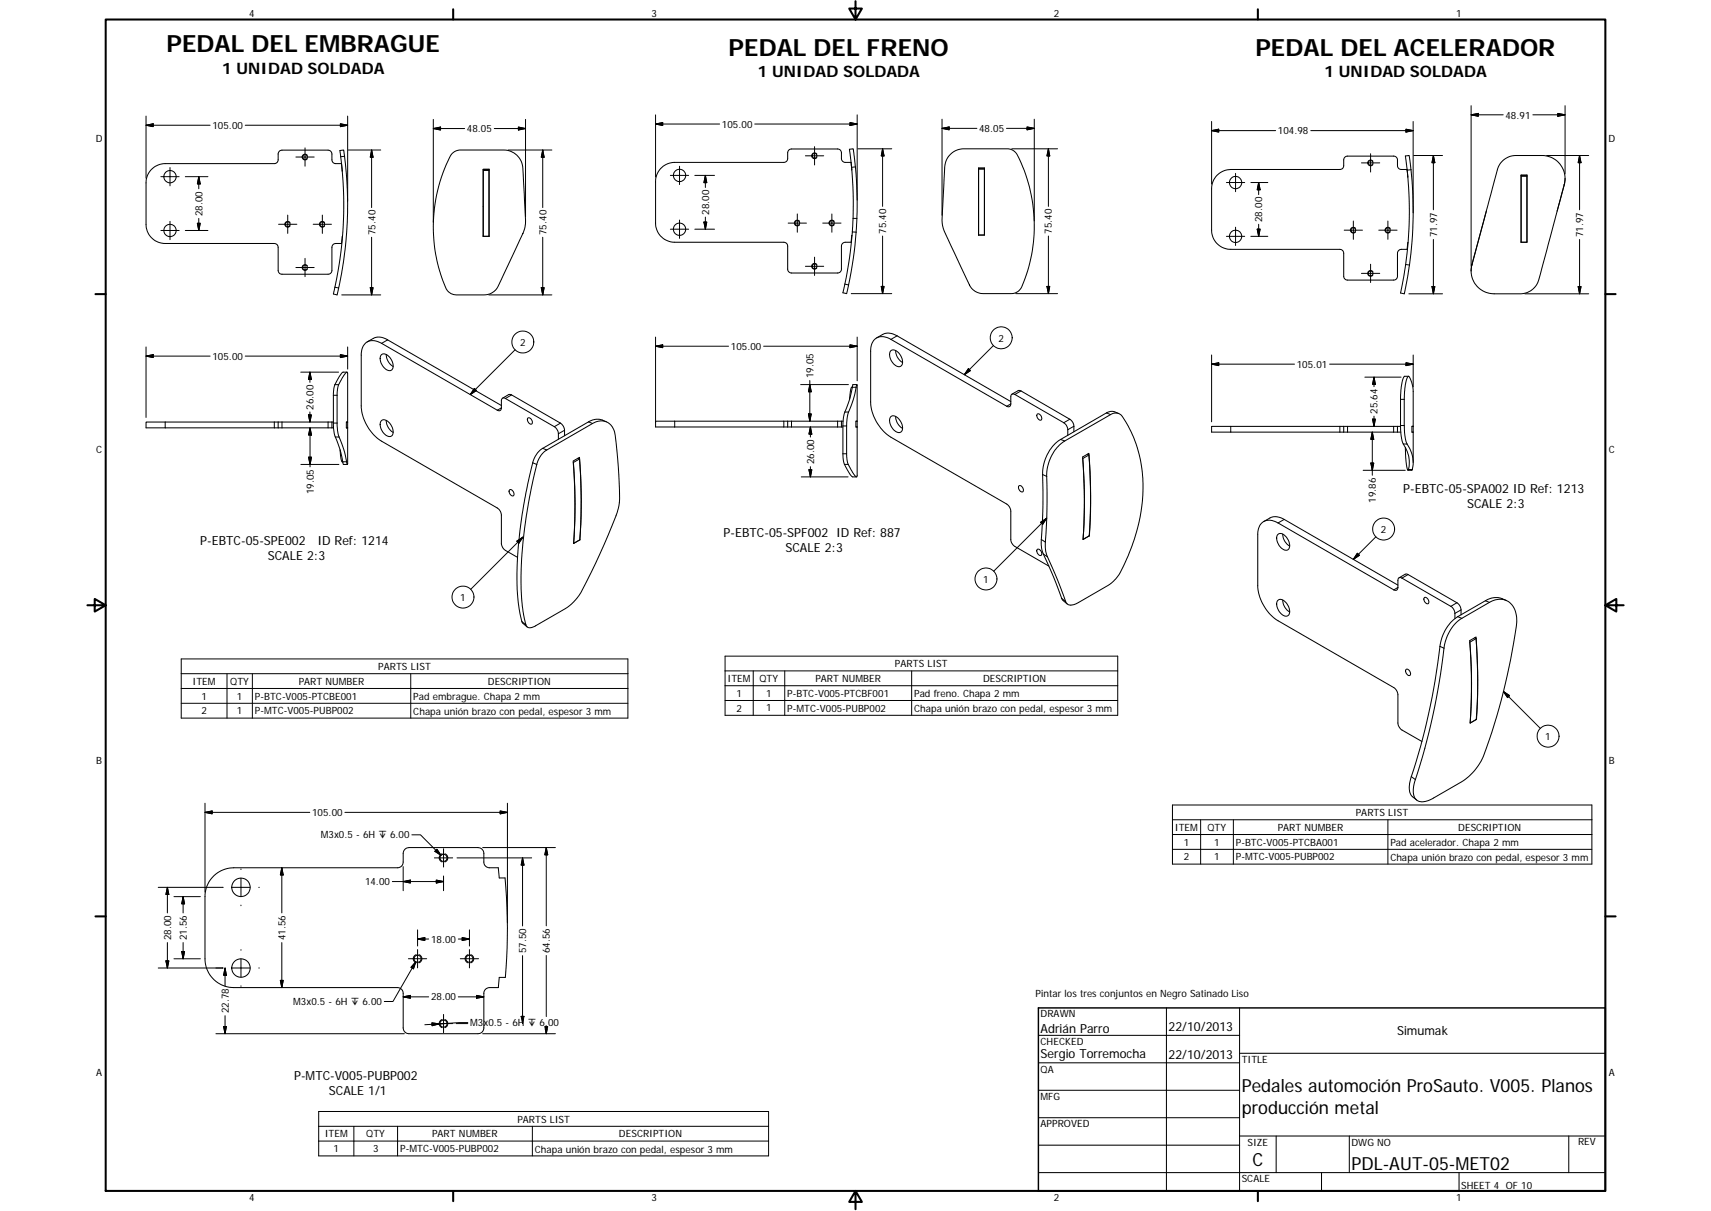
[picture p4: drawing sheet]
<svg xmlns="http://www.w3.org/2000/svg" width="594mm" height="420mm" viewBox="0 0 594 420" stroke-linecap="round" stroke-linejoin="round" font-family="sans-serif">
<g fill="none" stroke="#000" stroke-width=".36">
<path d="M118 52.2l1.3-.2 .2 1.2a134.7 134.7 0 0 1-2.5 49.1l-1.2-.3 .3-1.5a134 134 0 0 0 1.9-48.3zM118.8 59.1l-.2-2.3h-2a1.3 1.3 0 0 1-1.4-1.3v-2.1a1.37 1.37 0 0 0-1.3-1.3h-16a1.37 1.37 0 0 0-1.3 1.3v2.1a1.3 1.3 0 0 1-1.4 1.3h-37.8a6.7 6.7 0 0 0-6.7 6.7v14.3a6.6 6.6 0 0 0 6.7 6.7h37.8a1.3 1.3 0 0 1 1.4 1.3v8a1.34 1.34 0 0 0 1.3 1.3h16a1.34 1.34 0 0 0 1.3-1.3v-8a1.3 1.3 0 0 1 1.4-1.3h2l.3-2.4M156.9 53.4l1.3-1 1.4-.4h15.3a6.6 6.6 0 0 1 6.6 6.4l1 17.8-.2 2.5-.7 2.3-8.6 18.3a5.4 5.4 0 0 1-4.9 3h-9.6a4.6 4.6 0 0 1-4.3-3.9 53.4 53.4 0 0 1 2.7-45zM167.7 58.7h2.1v23.3h-2.1zM167.7 58.8h2.1M167.8 59.1v22.9M167.8 58.8v.3h2M169.8 59.1v22.9M169.8 58.8v.3M294.9 51.8l1.3-.2 .2 1.1a133.6 133.6 0 0 1-2.3 48.7l-.1 .5-1.3-.3 .3-1.3a136.8 136.8 0 0 0 3-21.2 128.3 128.3 0 0 0-1.1-27.3zM295.7 58.7l-.2-2.4h-2a1.34 1.34 0 0 1-1.3-1.3v-2a1.3 1.3 0 0 0-1.4-1.3h-16a1.34 1.34 0 0 0-1.3 1.3v2a1.3 1.3 0 0 1-1.3 1.3h-37.9a6.7 6.7 0 0 0-6.7 6.7v14.4a6.6 6.6 0 0 0 6.7 6.7h37.9a1.3 1.3 0 0 1 1.3 1.3v8a1.34 1.34 0 0 0 1.3 1.3h16a1.3 1.3 0 0 0 1.4-1.3v-8a1.34 1.34 0 0 1 1.3-1.3h2l.3-2.4M329.6 53.9a6.6 6.6 0 0 1 5.1-2.3h15a3.9 3.9 0 0 1 3.5 2.2 53.1 53.1 0 0 1 1.1 46.5l-.9 .9-1.7 .6-10.3 .1a5.4 5.4 0 0 1-4.8-3l-8.7-18.7-.7-2.3-.1-2.1 .9-17.9 .6-2.4z"/>
<path d="M339.8 58.3h2v23.3h-2zM339.8 58.7v22.9M339.8 58.4h2v.3h-2zM341.8 58.7v22.9M487.9 54.1l1.4-.1 .3 2.2a135.6 135.6 0 0 1-2 45.7l-1.3-.2 1.1-5.5a133 133 0 0 0 .5-42.1zM521.7 55.9a6.6 6.6 0 0 1 4.6-1.9h9.1a8 8 0 0 1 7.7 10l-7.2 26.9a27.5 27.5 0 0 1-2.3 7.7 6.7 6.7 0 0 1-5.8 3.3h-9a8 8 0 0 1-7.7-10l8.9-33.4 .7-1.5zM488.8 61.2l-.2-2.4h-2a1.34 1.34 0 0 1-1.4-1.3v-2a1.3 1.3 0 0 0-1.3-1.3h-16a1.34 1.34 0 0 0-1.4 1.3v2a1.3 1.3 0 0 1-1.3 1.3h-37.9a6.7 6.7 0 0 0-6.6 6.7v14.4a6.6 6.6 0 0 0 6.6 6.6h37.9a1.37 1.37 0 0 1 1.3 1.4v8a1.34 1.34 0 0 0 1.4 1.3h16a1.3 1.3 0 0 0 1.3-1.3v-8a1.41 1.41 0 0 1 1.4-1.4h2l.3-2.3M516.1 73.3l-5 18.5-.3 2.2M528.1 60.7h2.1v23.4h-2.1zM528.1 60.9h2.1v.3M528.2 61.2v22.8M528.2 60.9v.3h2"/>
<path d="M530.2 61.2v22.8M543.4 62l-.1 1.6-2.6 9.7M167.7 81.9h.1M169.8 81.9h.1M339.8 81.5h.1M341.8 81.5h.1M528.1 83.9h.1M530.2 83.9h.1M127.5 118.6l2.1-1.2a4.8 4.8 0 0 1 5 .5l39.5 22.8M304.3 117.2l2.2-1.2a4.9 4.9 0 0 1 5 .5l39.5 22.8M119.9 129.5l.7-.4 .1 .5-.1 31.5-.1-.3a40.9 40.9 0 0 0-3.1-10.1l-.4-3.2 .2-12.6 .4-1.4zM120.5 129.1h-1.3a10.2 10.2 0 0 0-3.4 8v10.4l.4 3.3a37.9 37.9 0 0 1 2.9 10l.1 .3h1.4"/>
<path d="M132.5 123a3 3 0 0 1 3.7 2.5 2 2 0 0 1-.9 3.1 4.2 4.2 0 0 1-3-5.4zM134.1 123l.2 1.4 .6 1.2 1.6 1.6M174.5 138.2l2.1-1.3h.8l17.5 10.1a3.2 3.2 0 0 1 1.1 2.3v1.9M296 134.2l-.2 .1a6.7 6.7 0 0 0-.8 4.2M297.5 133.5v31.9a2.01 2.01 0 0 1-1.5-1.6l-.3-.5a8.7 8.7 0 0 1-1.7-5.9v-10l.4-3.6a38 38 0 0 0 3-10.1zM297.5 133.4h-1.3l-.2 .4a39 39 0 0 1-2.9 9.8l-.4 3.8 .1 12.3 .4 1.4 2.2 3.8 .6 .5 1.4 .1M309.2 121.8a2.18 2.18 0 0 1 3.2 1.1 3.1 3.1 0 0 1 .3 4.2 3.6 3.6 0 0 1-3.8-3.3v-1.1zM311 121.6v.3a5 5 0 0 0 2.4 3.9M351.4 136.8l2.2-1.3 .9 .1 16.9 9.9a3.1 3.1 0 0 1 1.5 2.4v1.9M489.1 130.6h-1.3a7.5 7.5 0 0 0-1.4 4.9v14.5a11.1 11.1 0 0 0 2 6.3 9 9 0 0 1 .4 6.9l-.6-2.9-.3-5M96.6 146.4h18.6M96.6 146.4h-45.9v2h45.9"/>
<path d="M96.6 148.4h18.6M96.6 146.4v2M115.2 148.4h.6M115.2 146.4v2M115.2 146.4h.6M118.1 156.1v.4a5.4 5.4 0 0 0 .9 3.9M120.3 146.4h.4h-.4v2h.4M132.5 145.9a3 3 0 0 1 3.7 2.4 2 2 0 0 1-.9 3.2 4.2 4.2 0 0 1-3-5.4zM134.1 145.9a5.1 5.1 0 0 0 2.4 4.1M183.3 145a1.33 1.33 0 0 1 1.3 .7 1.33 1.33 0 0 1-.1 1.5 1.54 1.54 0 0 1-1.2-2.2zM188.5 157.2l1.3-1.1 15.9-9.2a5 5 0 0 1 5.2-.3 5 5 0 0 1 2.7 4.4 142.1 142.1 0 0 1 1.4 23.9l-.4 1.7a196 196 0 0 1-13.9 30.5l-1.6 1.8-2.2 1.9-11 6.3a2.2 2.2 0 0 1-3.1 .2l-1-4-.6-4.4-.3-4.7 .1-7.1 1-12.8 2.1-12.9a56.7 56.7 0 0 1 3.1-12.4zM193.9 152.4v-2.2a3.2 3.2 0 0 0-1.4-2.2l-17-9.7a.85 .85 0 0 0-1-.1 .85 .85 0 0 0-.4 .9v2.4a.86 .86 0 0 1-.4 .9 .86 .86 0 0 1-1-.1l-40.2-23.2a4.3 4.3 0 0 0-6.4 1l-.7 2.5v18.2a15.7 15.7 0 0 0 7.1 12.3l40.2 23.2a3.1 3.1 0 0 1 1.4 2.4v10.1a3.2 3.2 0 0 0 1.4 2.2l4.2 2.4"/>
<path d="M200.7 159l.5 .2M201.2 159.2a190.3 190.3 0 0 1 .1 28.1M201.2 159.2l-2.1 1.2M210.6 146.4l-1.4-.6a5.5 5.5 0 0 0-4.9 .6l-15.9 9.2a8.4 8.4 0 0 0-3.4 5l-2.4 10.4-1.4 8.1-1.2 10.6-.5 8.7a52 52 0 0 0 2 17.8l1.5 1.3M273.5 148.1h18.7M273.5 146.1h18.7M273.5 146.1h-45.9v2h45.9M273.5 146.1v2M292.2 146.1h.5M292.2 148.1h.5M292.2 146.1v2M297.2 146.1h.4"/>
<path d="M297.6 146.1h-.4v2.1l.4-.1h-.4M309.4 144.5a2.59 2.59 0 0 1 3.3 1.7 2.8 2.8 0 0 1 0 3.8 3.6 3.6 0 0 1-3.8-3.4v-1.4zM311 144.5l.2 1.4a4.7 4.7 0 0 0 2.2 2.7M360.1 143.7a1.29 1.29 0 0 1 1.4 .6 1.29 1.29 0 0 1-.1 1.5 1.53 1.53 0 0 1-1.3-2.1zM367.7 154.5l2-1.5 15.9-9.2a2.84 2.84 0 0 1 4.1 .7 46.9 46.9 0 0 1 5.1 39.2 55.8 55.8 0 0 1-7.2 16.9l-2.6 2.3-10.6 6.2a3.1 3.1 0 0 1-4.1 .2l-3.1-8.1-3.5-8a9.7 9.7 0 0 1-.7-5.1 265.3 265.3 0 0 0 .5-24.5 15.5 15.5 0 0 1 4.2-9.1zM370.7 151v-1.9a3.3 3.3 0 0 0-1.3-2.4l-17-9.8a.87 .87 0 0 0-1-.1 .87 .87 0 0 0-.4 .9v2.4a.86 .86 0 0 1-.5 1 .86 .86 0 0 1-1-.2l-40.2-23.1a4.2 4.2 0 0 0-6.5 1.3l-.5 2.7v17.6a15.5 15.5 0 0 0 7 12.3l40.5 23.3 .6 .8 .5 1.2 .1 10.1a3 3 0 0 0 1.4 2.5l11.8 6.8M377.6 157.6l.5 .3M378.1 157.9a190.5 190.5 0 0 1 .1 28 183.3 183.3 0 0 0-.1-28.6l-2.2 1.3a190.4 190.4 0 0 1 .1 28.6l2.2-1.3M378.1 157.9l-2.1 1.2a186.6 186.6 0 0 1 0 28.1M388.5 143.5l-1.4-.6a3.2 3.2 0 0 0-2.9 .4l-15.9 9.2a14.4 14.4 0 0 0-6.3 12.1 258.6 258.6 0 0 1-.5 24.2l.5 2.9 3.8 8.5 2.9 7.7 1.8 1.6M466.5 149.9h18.7M466.5 147.9v2"/>
<path d="M466.5 147.9h18.7M466.5 147.9h-45.8v2h45.8M485.2 147.9h1.1M485.2 149.9h1.2M485.2 147.9v2M490.2 149.9h.5M490.2 147.9h.5h-.5v2.1h.5M176.9 170a1.28 1.28 0 0 1 1.4 .6 1.28 1.28 0 0 1-.2 1.5 1.51 1.51 0 0 1-1.2-2.1zM199.1 160.5a183 183 0 0 1 .1 28M353.8 168.6a1.29 1.29 0 0 1 1.3 .6 1.29 1.29 0 0 1-.1 1.5 1.54 1.54 0 0 1-1.2-2.1zM490.7 160.4v-24.6a8.2 8.2 0 0 0-1.7-5.2 11.4 11.4 0 0 0-1.4 6.6v11.5a12 12 0 0 0 2.2 7.6 8.9 8.9 0 0 1 .4 6.9h-1.3M201.3 187.3h.1"/>
<path d="M201.4 187.3l-2.2 1.3M201.4 187.3a183.2 183.2 0 0 0-.2-28.6l-2.2 1.3a194 194 0 0 1 .2 28.6M360.1 190.6a1.32 1.32 0 0 1 1.4 .7 1.32 1.32 0 0 1-.1 1.4 1.57 1.57 0 0 1-1.3-2.1zM438.8 181l2.1-1.3a4.8 4.8 0 0 1 5 .5l39.5 22.8M443.6 185.5a1.93 1.93 0 0 1 3 .8 3.2 3.2 0 0 1 .5 4.5 3.8 3.8 0 0 1-3.8-4.1zM445.4 185.3l.1 1.1a5.1 5.1 0 0 0 2.3 3.1M443.6 208.4a2.16 2.16 0 0 1 3.2 1.1 3.1 3.1 0 0 1 .3 4.2 3.6 3.6 0 0 1-3.7-3.4l-.1-1.1zM445.4 208.2l.1 1.1a4.9 4.9 0 0 0 2.3 3M485.8 200.5l2.1-1.3h.8l17.2 9.9a3.1 3.1 0 0 1 1.4 2.5v1.7M494.6 207.3a1.33 1.33 0 0 1 1.3 .7 1.33 1.33 0 0 1-.1 1.5 1.54 1.54 0 0 1-1.2-2.2zM505.2 214.6v-1.8a3.1 3.1 0 0 0-1.5-2.4l-16.9-9.8a.84 .84 0 0 0-1-.1 .84 .84 0 0 0-.4 .9v2.4a.88 .88 0 0 1-.4 .9 .88 .88 0 0 1-1.1 0l-40.1-23.3a4.3 4.3 0 0 0-6.4 1l-.7 2.5v18.2a15.6 15.6 0 0 0 7.1 12.3l40.1 23.2a3.1 3.1 0 0 1 1.5 2.4v10.1a3.3 3.3 0 0 0 1.4 2.2l6.9 4M505.4 216.2l1.6-1.3 10.1-5.9a5.9 5.9 0 0 1 9.4 4.6l.1 1.2a195.1 195.1 0 0 1-8.6 39.3 47.3 47.3 0 0 1-3.8 10.1l-2.5 3.4-2.7 2.6-11.3 6.7a5 5 0 0 1-6 .5 7 7 0 0 1-.3-6.9 251.9 251.9 0 0 0 10.4-47.7l.2-.7a14.9 14.9 0 0 1 3.4-5.9z"/>
<path d="M523 208.3l-1.4-.6a6.4 6.4 0 0 0-5.9 .7l-9.5 5.6a14.6 14.6 0 0 0-6.2 10.3 242.5 242.5 0 0 1-10.6 47.5l-.1 1a4.1 4.1 0 0 0 1.2 3.6l1.4 1.2M488.2 232.3a1.31 1.31 0 0 1 1.3 .6 1.31 1.31 0 0 1-.1 1.5 1.51 1.51 0 0 1-1.2-2.1zM510.4 222.8a190.2 190.2 0 0 1 .1 28M512 221.3l.5 .3M512.5 221.6a190.3 190.3 0 0 1 .1 28M512.5 221.6l-2.2 1.2M512.6 249.6l-2.2 1.3a190.4 190.4 0 0 0-.1-28.6l2.2-1.3a198.2 198.2 0 0 1 .1 28.6M74.4 303.7a10.1 10.1 0 0 1 6.7-2.6h56.9a1.96 1.96 0 0 0 2-2v-3a2.04 2.04 0 0 1 2-2h24a2.01 2.01 0 0 1 2 2v3a1.97 1.97 0 0 0 2 2h3l.3 3.5h2.1a193 193 0 0 1 .1 34.5h-2.2l-.3 3.5h-3a2 2 0 0 0-2 2v12a2.04 2.04 0 0 1-2 2h-24a2 2 0 0 1-2-2v-12a1.97 1.97 0 0 0-2-2h-56.9a10 10 0 0 1-9.9-9.9v-21.6a9.9 9.9 0 0 1 3.2-7.4zM360.5 359.2h69.9M405 349.7v63.5M430.4 349.7v63.5M360.5 368.7h69.9"/>
<path d="M360.5 378.3h69.9M430.4 365.4h127M360.5 387.8h69.9M360.5 397.3h69.9M430.4 394.1h127M443.1 394.1v12.7M468.5 394.1v12.7M544.7 394.1v12.7M360.5 406.8h196.9M458.8 406.8v6.4M506.6 406.8v6.4"/>
<circle cx="105.9" cy="54.5" r=".83"/>
<circle cx="282.8" cy="54" r=".82"/>
<circle cx="475.9" cy="56.5" r=".82"/>
<circle cx="59" cy="80" r="2.14"/>
<circle cx="59" cy="61.3" r="2.14"/>
<circle cx="99.9" cy="77.8" r=".81"/>
<circle cx="111.9" cy="77.8" r=".81"/>
<circle cx="235.9" cy="60.9" r="2.13"/>
<circle cx="235.9" cy="79.5" r="2.13"/>
<circle cx="276.8" cy="77.4" r=".81"/>
<circle cx="288.8" cy="77.4" r=".81"/>
<circle cx="429" cy="63.3" r="2.14"/>
<circle cx="469.9" cy="79.9" r=".82"/>
<circle cx="481.9" cy="79.9" r=".82"/>
<circle cx="105.9" cy="92.8" r=".83"/>
<circle cx="282.8" cy="92.4" r=".82"/>
<circle cx="429" cy="82" r="2.14"/>
<circle cx="475.9" cy="94.8" r=".82"/>
<circle cx="154" cy="297.6" r="1.23"/>
<circle cx="83.7" cy="307.9" r="3.2"/>
<circle cx="83.7" cy="335.9" r="3.2"/>
<circle cx="145" cy="332.6" r="1.23"/>
<circle cx="163" cy="332.7" r="1.23"/>
<circle cx="154" cy="355.1" r="1.23"/>
</g>
<g fill="none" stroke="#000" stroke-width=".35">
<path d="M227.6 39.9v21.5M297.6 39.9v29.5M510.8 39.8l2.5-.5v1zM510.8 39.8h11.1M510.8 36.7v55.7M532.2 39.8h11.2M540.9 39.3l2.5 .5-2.5 .5zM543.4 36.7v23.6M50.7 43.5l2.5-.6v1zM50.7 43.5h22.3M50.7 40.3v21.5M59 58.1v6.4"/>
<path d="M85.1 43.5h35.6M102.7 54.5h6.4M105.9 51.3v6.4M106.7 53.9a1 1 0 0 0-1.5-.2 1 1 0 0 0 0 1.5 1 1 0 0 0 1.5-.1M118.2 42.9l2.5 .6-2.5 .4zM119.6 54.2l-1.3 .2M120.7 40.3v29.5M120.9 52h11.3M129 52v20M129 52l.5 2.5h-.9zM150.4 44.6l2.6-.5v1zM150.4 44.6h10.9"/>
<path d="M150.4 41.4v35.7M176.5 52h15.1M180 44.1l2.5 .5-2.5 .5zM182.5 44.6h-10.9M182.5 41.4v33.7M188.4 52v20M188.4 52l.5 2.5h-1zM227.6 43l2.5-.5v1zM235.9 57.7v6.3M249.9 43h-22.3M262.1 43h35.5M279.6 54.1h6.4"/>
<path d="M282.8 50.9v6.3M283.6 53.5a1 1 0 0 0-1.5-.2 1 1 0 0 0 0 1.5 1 1 0 0 0 1.5-.2M295.1 42.5l2.5 .5-2.5 .5zM297 57.9l-1.3 .1M297.9 51.6h11.7M306.4 51.6v20M306.4 51.6l.6 2.5h-1zM327.1 44.5l2.5-.5v1zM327.1 44.5h12.1M327.1 41.4v33.3M349.5 44.5h9.6M351.3 51.6h15.9"/>
<path d="M356.6 44l2.5 .5-2.5 .5zM359.1 41.4v35.3M364 51.6v20M364 51.6l.5 2.5h-1zM420.7 42.1v21.8M420.7 45.3l2.5-.5v1zM442.9 45.3h-22.2M455.1 45.3h35.6M472.7 56.5h6.4M475.9 53.3v6.4M476.7 55.9a1 1 0 0 0-1.5-.1 1 1 0 0 0 0 1.5 1 1 0 0 0 1.5-.2M488.2 44.8l2.5 .5-2.5 .5z"/>
<path d="M489.9 58.9l-1.3 .1M490.7 42.1v31.8M490.9 54h10M497.7 54v18.8M497.7 54l.5 2.5h-1zM537 54h14.6M548.4 54v18.8M548.4 54l.6 2.5h-1zM55.9 80h6.3M55.9 61.3h6.3M59 76.8v6.3M64.3 80h7.9"/>
<path d="M64.3 61.3h7.9M68.5 77.5h1l-.5 2.5zM69 61.3l.5 2.5h-1zM69 61.3v4.2M69 75.8v4.2M96.7 77.8h6.4M99.9 74.6v6.4M100.7 77.2a.99 .99 0 0 0-1.5-.1 .99 .99 0 0 0 0 1.4 .99 .99 0 0 0 1.5-.1M108.7 77.8h6.4M111.9 74.6v6.4M112.7 77.2a.99 .99 0 0 0-1.5-.1 .99 .99 0 0 0 0 1.4 .99 .99 0 0 0 1.5-.1M232.8 79.5h6.3"/>
<path d="M232.8 60.9h6.3M235.9 76.3v6.4M241.3 79.5h6.8M241.3 60.9h6.8M244.4 77h1l-.5 2.5zM244.9 60.9l.5 2.5h-1zM244.9 60.9v4.1M244.9 75.3v4.2M273.7 77.4h6.3M276.8 74.2v6.4M277.6 76.8a.99 .99 0 0 0-1.5-.1 .99 .99 0 0 0 0 1.4 .99 .99 0 0 0 1.5-.1M285.7 77.4h6.3"/>
<path d="M288.8 74.2v6.4M289.6 76.8a.99 .99 0 0 0-1.4-.1 .99 .99 0 0 0 0 1.4 .99 .99 0 0 0 1.4-.1M296.2 75.8h1.3M425.8 63.3h6.4M429 60.2v6.3M429 78.8v6.4M434.3 63.3h5.9M436.5 79.5h1l-.5 2.5zM437 77.8v4.2M437 63.3l.5 2.5h-1zM437 63.3v4.2M466.7 79.9h6.4"/>
<path d="M469.9 76.7v6.3M470.7 79.3a1 1 0 0 0-1.5-.2 1 1 0 0 0 0 1.5 1 1 0 0 0 1.5-.1M478.7 79.9h6.4M481.9 76.7v6.3M482.7 79.3a1 1 0 0 0-1.5-.2 1 1 0 0 0 0 1.5 1 1 0 0 0 1.5-.1M543.1 64v.1M102.7 92.8h6.4M105.9 89.6v6.4M106.7 92.2a1.01 1.01 0 0 0-1.5-.1 1.01 1.01 0 0 0 0 1.5 1.01 1.01 0 0 0 1.5-.2M116.3 99.7l1.3 .2M128.6 99.8h.9l-.5 2.5zM129 82.3v20"/>
<path d="M167.8 82h2M187.9 99.8h1l-.5 2.5zM188.4 82.3v20M279.6 92.4h6.4M282.8 89.2v6.4M283.6 91.8a1 1 0 0 0-1.5-.2 1 1 0 0 0 0 1.5 1 1 0 0 0 1.5-.1M293.3 98.6l1.3 .3M295.9 80.5h1.4M306 99.4h1l-.6 2.5zM306.4 81.9v20M339.8 81.6h2M363.5 99.4h1l-.5 2.5z"/>
<path d="M364 81.9v20M425.8 82h6.4M434.3 82h5.9M472.7 94.8h6.4M475.9 91.7v6.3M476.7 94.3a1.01 1.01 0 0 0-1.5-.2 1.01 1.01 0 0 0 0 1.5 1.01 1.01 0 0 0 1.5-.2M488.1 91.8l1.3 .1M497.2 99.4h1l-.5 2.5zM497.7 83.1v18.8M511.1 91.8v.1M528.2 84h2M548 99.4h1l-.6 2.5z"/>
<path d="M548.4 83.1v18.8M118.7 102.3h13.5M134.6 117.9l-2.1 1.2M169.7 102.3h21.9M227.6 116.9v29.6M295.1 119.6l2.5 .5-2.5 .5zM295.6 101.9h14M297.6 116.9v15.2M311.5 116.5l-2.2 1.3M344.9 119.9l-10.1 10.1M352.7 101.9h14.5M489.2 101.9h11.7"/>
<path d="M529.4 101.9h22.2M50.7 123.5l2.5-.5v1.1zM50.7 123.5h22.3M50.7 120.4v24.4M85.1 123.5h35.6M104.4 129.1h13.2M107.6 129.1v3.6M107.6 129.1l.5 2.5h-1zM115.8 137.1h1.2M116.3 133.5h1.3M118.2 123l2.5 .5-2.5 .6zM120.7 120.4v7.7"/>
<path d="M164.7 134.8l.7 .7-2.1 1.4zM177.6 137l-2.1 1.3M178.9 121.3l-15.6 15.6M227.6 120.1l2.5-.5v1zM227.6 120.1h25.4M265.1 120.1h32.5M278 133.4h16.6M281.2 132v14.1M281.2 133.4l.5 2.5h-1zM295.9 134.4h1.4M336.2 127.9l.7 .7-2.1 1.4zM354.5 135.6l-2.1 1.3"/>
<path d="M420.7 123.2v23.1M420.7 126.3l2.5-.4v1zM449.5 126.3h-28.8M461.7 126.3h29M473.9 130.9h12.6M477.1 130.9v3.3M477.1 130.9l.4 2.4h-.9zM486.3 138.6h1.3M488.2 125.9l2.5 .4-2.5 .6zM490.7 123.2v11M57.4 146.4v2M95.2 146.4v2"/>
<path d="M97.9 146.4v2M107.1 144h1l-.5 2.4zM107.1 158.6h1.1l-.6 2.5zM107.6 142.9v3.5M107.6 148.4v13.6M107.6 148.4l.6 2.5h-1.1zM113.9 146.4v2M115.8 146.8h1.2M116.4 151.6h1.3M174.1 141.5l-1.4 .8M188.4 155.6l1.4 .5M194.6 146.8l-2.1 1.2"/>
<path d="M196 149.3l-2.1 1.2M204.3 146.4l1.4 .5M234.3 146.1v2M272.2 146.1v2M274.8 146.1v2M280.7 143.6h1l-.5 2.5zM281.4 148.1v3.5M281.4 148.1l.5 2.5h-1zM290.8 146.1v2M292.7 147.8h1.3M292.7 157.4h1.3M293.3 143h1.3"/>
<path d="M351 140.1l-1.5 .8M368.3 152.5l1.4 .5M371.4 145.5l-2 1.2M372.9 147.9l-2.2 1.2M384.2 143.3l1.4 .5M427.3 147.9v2M465.2 147.9v2M467.9 147.9v2M476.5 149.9v15M476.5 149.9l.5 2.5h-1zM476.6 145.4h.9l-.4 2.5zM477.1 144.4v3.5"/>
<path d="M483.9 147.9v2M486.3 147.6h1.3M487.2 154.1h1.3M104.5 161.1h13.2M119 160.2h1.3M185 160.6l1.4 .5M278.2 165.5h16.3M280.9 163h1l-.5 2.5zM281.4 161.9v3.6M293.2 161.1h1.3M362 164.6l1.4 .7M363.4 179.8l-18.4 18.4"/>
<path d="M473.3 163.2h14.6M476 160.7h1l-.5 2.5zM489 162.9h1.4M179.4 187.8l2.2-1.4-1.5 2.1zM181.6 186.4l-18.2 18.1M199.2 188.5h.1M201.3 187.3l-2.1 1.2M361.3 181.2l2.1-1.4-1.4 2.1zM361.6 187.2l1.4 .9M362.3 192.2l1.4 1M378.2 185.9l-2.2 1.3M445.9 180.2l-2.1 1.2"/>
<path d="M471.3 192l.7 .7-2.1 1.4zM477.7 186.2l-7.8 7.9M488.9 199.3l-2.1 1.3M181.2 215.7l1.4 1.1M368.6 207.6l1.4 1.1M485.4 203.8l-1.5 .9M505.9 209.1l-2.2 1.3M506.2 214l1.3 .5M507.3 211.6l-2.1 1.2M515.7 208.4l1.4 .6M62.9 228.6h155.1v20.6h-155.1zM62.9 233.7h155.1"/>
<path d="M62.9 238.9h155.1M78.8 233.7v15.5M87.6 233.7v15.5M142.6 233.7v15.5M251.7 227.6h136.4v20.6h-136.4zM251.7 232.8h136.4M251.7 237.9h136.4M261.5 232.8v15.4M272.5 232.8v15.4M316.5 232.8v15.4M500 224.3l1.4 .6M522 239.9l2.1 1.4-.7 .7z"/>
<path d="M522 239.9l12.8 12.8M62.9 244h155.1M251.7 243h136.4M512.6 249.6l-2.1 1.2M71.2 278.7v30.8M176.2 278.7v41.6M407.1 279.3h145.6v20.5h-145.6zM490 269.5l1.4 1M71.2 281.9l2.5-.5v1zM71.2 281.9h36.4M119.8 281.9h56.4M143 289.6h3l7.1 7.2"/>
<path d="M150.8 297.6h6.4M151 295.4l.7-.7 1.4 2.1zM153.5 296.2a1.48 1.48 0 0 0-1 1.4 1.48 1.48 0 0 0 1 1.4M154 294.5v6.3M154.5 296.2a1.47 1.47 0 0 1 1 1.4 1.47 1.47 0 0 1-1 1.4M158.7 297.6h25.9M167.6 294.1h25.2M173.7 281.4l2.5 .5-2.5 .5zM181.4 297.6v23.7M181.4 297.6l.5 2.5h-1zM189.7 294.1v27.1M189.7 294.1l.5 2.5h-1z"/>
<path d="M407.1 284.4h145.6M407.1 289.5h145.6M407.1 294.7h145.6M416.9 284.4v15.4M428.2 284.4v15.4M481.9 284.4v15.4M54.9 307.9h22.6M58.1 307.9v8.8M58.1 307.9l.5 2.4h-1zM60.4 311.1h9.2M63.6 311.1l.5 2.5h-1zM63.6 311.1v5.6"/>
<path d="M80.5 307.9h6.3M83.7 301.5v.2M83.7 304.7v6.3M83.7 314v.2M89.8 307.9h.2M97.8 301.1v15.6M97.8 301.1l.5 2.5h-1zM136.2 305.9h17.8M140 305.9l2.5-.5v1zM140 300.7v8.3M151.5 305.4l2.5 .5-2.5 .5zM154 303.9v5.1"/>
<path d="M54.9 335.9h22.6M57.6 333.4h1l-.5 2.5zM58.1 327v8.9M60.4 332.7h9.2M63.1 330.1h1l-.5 2.6zM63.6 327v5.7M78.1 335.9l.5 2.5h-1zM78.1 335.9v6.2M80.5 335.9h6.3M83.7 329.5v.2M83.7 332.7v6.3M89.8 335.9h.2"/>
<path d="M97.8 327v15.6M141.8 332.6h6.4M144.4 333.7l-8 13.8h-3M144.4 333.7l-.8 2.4-.9-.5zM144.5 331.2a1.47 1.47 0 0 0-1 1.4 1.47 1.47 0 0 0 1 1.5M145 329.5v6.3M145 325.8l2.5-.5v1zM145 325.8h3.8M145 322.6v5.6M145.5 331.2a1.47 1.47 0 0 1 1 1.4 1.47 1.47 0 0 1-1 1.5M159.1 325.8h3.9M159.8 332.6h6.4"/>
<path d="M160.5 325.3l2.5 .5-2.5 .5zM162.5 331.2a1.47 1.47 0 0 0-1 1.4 1.47 1.47 0 0 0 1 1.5M163 329.5v6.3M163 322.6v5.6M163.4 331.2a1.47 1.47 0 0 1 1.1 1.4 1.47 1.47 0 0 1-1.1 1.5M181.4 331.6v21.1M189.7 331.5v21.2M75 358.6h65.4M77.6 356.2h1l-.5 2.4zM78.1 352.4v6.2M83.7 342v.2M97.3 340.1h1l-.5 2.5z"/>
<path d="M140 345.9l2.5-.5v1zM140 345.9h8.8M150 354.9l2.5 .3-2.5 .7zM150.8 355.1h6.4M152.5 355.2l-5 .3M153.5 353.7a1.5 1.5 0 0 0-1 1.4 1.5 1.5 0 0 0 1 1.5M154 352v6.3M154.5 353.7a1.49 1.49 0 0 1 1 1.4 1.49 1.49 0 0 1-1 1.5M155.5 355l-3 .2M158.4 355.1h4M159.1 345.9h8.9M162.4 354.8l-9.9 .4"/>
<path d="M165.5 345.4l2.5 .5-2.5 .5zM167.6 358.6h25.2M180.9 352.6v.1M180.9 352.6h1M181.9 352.6v.1M189.3 357.1l.4 1.5 .3-1.5M189.7 357.1v1.5M110.7 390.8h156.2M110.7 395.9h156.2M110.7 385.6h156.2v15.4h-156.2zM122.9 390.8v10.2M138 390.8v10.2"/>
<path d="M184.8 390.8v10.2"/>
<circle cx="181.5" cy="118.7" r="3.8"/>
<circle cx="347.6" cy="117.2" r="3.8"/>
<circle cx="480.4" cy="183.5" r="3.8"/>
<circle cx="160.8" cy="207.2" r="3.8"/>
<circle cx="342.3" cy="200.9" r="3.8"/>
<circle cx="537.5" cy="255.4" r="3.8"/>
</g>
<g fill="#000">
<circle cx="118.8" cy="59.1" r=".18"/>
<circle cx="295.7" cy="58.7" r=".18"/>
<circle cx="488.8" cy="61.2" r=".18"/>
</g>
<g fill="none" stroke="#000" stroke-width=".71">
<path d="M36.7 6.8h520.7v406.4h-520.7zM157.3 3.2v3.6M297 .4v6.4l-2.2-3.8h4.5l-2.3 3.8M436.7 3.2v3.6M33.1 102h3.6M557.4 102h3.6M30.3 210h6.4l-3.8-2.2v4.4l3.8-2.2M557.4 210l3.8 2.2v-4.4l-3.8 2.2h6.3M33.1 317.9h3.6M557.4 317.9h3.6M157.3 413.2v3.6M297 413.2l2.3 3.8h-4.5l2.2-3.8v6.3"/>
<path d="M436.7 413.2v3.6"/>
</g>
<path d="M360.5 349.7h196.9v63.5h-196.9z" fill="none" stroke="#000" stroke-width=".51"/>
<g fill="#000" stroke="#000" stroke-width=".35">
<path d="M510.8 39.8l2.5-.5v1zM50.7 43.5l2.5-.6v1zM118.2 42.9l2.5 .6-2.5 .4zM129 52l.5 2.5h-.9zM150.4 44.6l2.6-.5v1zM180 44.1l2.5 .5-2.5 .5zM188.4 52l.5 2.5h-1zM227.6 43l2.5-.5v1zM295.1 42.5l2.5 .5-2.5 .5zM306.4 51.6l.6 2.5h-1zM327.1 44.5l2.5-.5v1zM356.6 44l2.5 .5-2.5 .5z"/>
<path d="M364 51.6l.5 2.5h-1zM420.7 45.3l2.5-.5v1zM488.2 44.8l2.5 .5-2.5 .5zM497.7 54l.5 2.5h-1zM540.9 39.3l2.5 .5-2.5 .5zM548.4 54l.6 2.5h-1zM68.5 77.5h1l-.5 2.5zM69 61.3l.5 2.5h-1zM244.4 77h1l-.5 2.5zM244.9 60.9l.5 2.5h-1zM436.5 79.5h1l-.5 2.5zM437 63.3l.5 2.5h-1z"/>
<path d="M128.6 99.8h.9l-.5 2.5zM187.9 99.8h1l-.5 2.5zM306 99.4h1l-.6 2.5zM363.5 99.4h1l-.5 2.5zM497.2 99.4h1l-.5 2.5zM548 99.4h1l-.6 2.5zM227.6 120.1l2.5-.5v1zM50.7 123.5l2.5-.5v1.1zM107.6 129.1l.5 2.5h-1zM118.2 123l2.5 .5-2.5 .6zM164.7 134.8l.7 .7-2.1 1.4zM281.2 133.4l.5 2.5h-1z"/>
<path d="M295.1 119.6l2.5 .5-2.5 .5zM336.2 127.9l.7 .7-2.1 1.4zM420.7 126.3l2.5-.4v1zM477.1 130.9l.4 2.4h-.9zM488.2 125.9l2.5 .4-2.5 .6zM107.1 144h1l-.5 2.4zM107.1 158.6h1.1l-.6 2.5zM107.6 148.4l.6 2.5h-1.1zM280.7 143.6h1l-.5 2.5zM281.4 148.1l.5 2.5h-1zM476.6 145.4h.9l-.4 2.5zM476.5 149.9l.5 2.5h-1z"/>
<path d="M280.9 163h1l-.5 2.5zM476 160.7h1l-.5 2.5zM179.4 187.8l2.2-1.4-1.5 2.1zM361.3 181.2l2.1-1.4-1.4 2.1zM471.3 192l.7 .7-2.1 1.4zM522 239.9l2.1 1.4-.7 .7zM71.2 281.9l2.5-.5v1zM151 295.4l.7-.7 1.4 2.1zM173.7 281.4l2.5 .5-2.5 .5zM189.7 294.1l.5 2.5h-1zM58.1 307.9l.5 2.4h-1zM63.6 311.1l.5 2.5h-1z"/>
<path d="M97.8 301.1l.5 2.5h-1zM140 305.9l2.5-.5v1zM151.5 305.4l2.5 .5-2.5 .5zM181.4 297.6l.5 2.5h-1zM57.6 333.4h1l-.5 2.5zM63.1 330.1h1l-.5 2.6zM78.1 335.9l.5 2.5h-1zM144.4 333.7l-.8 2.4-.9-.5zM145 325.8l2.5-.5v1zM160.5 325.3l2.5 .5-2.5 .5zM77.6 356.2h1l-.5 2.4zM97.3 340.1h1l-.5 2.5z"/>
<path d="M140 345.9l2.5-.5v1zM150 354.9l2.5 .3-2.5 .7zM165.5 345.4l2.5 .5-2.5 .5zM180.9 352.6h1l-.5 2.5zM189.2 356.2h1l-.5 2.4z"/>
</g>
<g font-size="8.2">
<text x="57.8" y="18.1">PEDAL DEL EMBRAGUE</text>
<text x="253" y="19.3">PEDAL DEL FRENO</text>
<text x="435.9" y="19.3">PEDAL DEL ACELERADOR</text>
</g>
<g font-size="6.3">
<text x="431.1" y="379">Pedales automoción ProSauto. V005. Planos</text>
<text x="431.1" y="386.6">producción metal</text>
<text x="434.8" y="404.7">C</text>
<text x="469.2" y="406">PDL-AUT-05-MET02</text>
</g>
<g font-size="5.5">
<text x="77" y="25.5">1 UNIDAD SOLDADA</text>
<text x="263" y="26.7">1 UNIDAD SOLDADA</text>
<text x="459.7" y="26.7">1 UNIDAD SOLDADA</text>
</g>
<g font-size="4.4">
<text x="487.2" y="170.9">P-EBTC-05-SPA002 ID Ref: 1213</text>
<text x="509.4" y="176.1">SCALE 2:3</text>
<text x="69.5" y="189.1">P-EBTC-05-SPE002</text>
<text x="110.2" y="189.1">ID Ref: 1214</text>
<text x="251.2" y="186.4">P-EBTC-05-SPF002 ID Ref: 887</text>
<text x="272.7" y="191.6">SCALE 2:3</text>
<text x="93" y="194.3">SCALE 2:3</text>
<text x="361.3" y="358.4">Adrián Parro</text>
<text x="405.8" y="357.8">22/10/2013</text>
<text x="485.1" y="359.2">Simumak</text>
<text x="361.3" y="367.1">Sergio Torremocha</text>
<text x="405.8" y="367.3">22/10/2013</text>
<text x="102.1" y="374.6">P-MTC-V005-PUBP002</text>
<text x="114.2" y="379.9">SCALE 1/1</text>
</g>
<g font-size="3.5">
<text x="86.6" y="5.8">4</text>
<text x="226.3" y="5.8">3</text>
<text x="365.9" y="5.8">2</text>
<text x="505.6" y="5.8">1</text>
<text x="522.7" y="41.1">48.91</text>
<text x="73.8" y="44.7">105.00</text>
<text x="162.1" y="45.9">48.05</text>
<text x="250.7" y="44.3">105.00</text>
<text x="340" y="45.8">48.05</text>
<text x="443.7" y="46.6">104.98</text>
<text x="33.2" y="49.4">D</text>
<text x="558.5" y="49.4">D</text>
<text x="70.3" y="75" transform="rotate(-90 70.3 75)">28.00</text>
<text x="246.2" y="74.5" transform="rotate(-90 246.2 74.5)">28.00</text>
<text x="438.3" y="77" transform="rotate(-90 438.3 77)">28.00</text>
<text x="130.3" y="81.5" transform="rotate(-90 130.3 81.5)">75.40</text>
<text x="189.7" y="81.5" transform="rotate(-90 189.7 81.5)">75.40</text>
<text x="307.7" y="81.1" transform="rotate(-90 307.7 81.1)">75.40</text>
<text x="365.2" y="81.1" transform="rotate(-90 365.2 81.1)">75.40</text>
<text x="499" y="82.3" transform="rotate(-90 499 82.3)">71.97</text>
<text x="549.7" y="82.3" transform="rotate(-90 549.7 82.3)">71.97</text>
<text x="180.6" y="120">2</text>
<text x="346.7" y="118.5">2</text>
<text x="73.8" y="124.8">105.00</text>
<text x="253.8" y="121.4">105.00</text>
<text x="282.5" y="131.2" transform="rotate(-90 282.5 131.2)">19.05</text>
<text x="450.3" y="127.6">105.01</text>
<text x="108.9" y="142.1" transform="rotate(-90 108.9 142.1)">26.00</text>
<text x="478.3" y="143.6" transform="rotate(-90 478.3 143.6)">25.64</text>
<text x="33.4" y="157.3">C</text>
<text x="282.7" y="161.1" transform="rotate(-90 282.7 161.1)">26.00</text>
<text x="558.6" y="157.3">C</text>
<text x="108.9" y="171.5" transform="rotate(-90 108.9 171.5)">19.05</text>
<text x="477.7" y="174.4" transform="rotate(-90 477.7 174.4)">19.86</text>
<text x="479.4" y="184.9">2</text>
<text x="341.4" y="202.2">1</text>
<text x="159.8" y="208.4">1</text>
<text x="131.4" y="232.5">PARTS LIST</text>
<text x="310.7" y="231.5">PARTS LIST</text>
<text x="66.9" y="237.6">ITEM</text>
<text x="79.9" y="237.6">QTY</text>
<text x="103.7" y="237.6">PART NUMBER</text>
<text x="169.4" y="237.6">DESCRIPTION</text>
<text x="252.6" y="236.6">ITEM</text>
<text x="263.7" y="236.6">QTY</text>
<text x="283.1" y="236.6">PART NUMBER</text>
<text x="341.3" y="236.6">DESCRIPTION</text>
<text x="69.9" y="242.7">1</text>
<text x="82.3" y="242.7">1</text>
<text x="88.5" y="242.7">P-BTC-V005-PTCBE001</text>
<text x="143.5" y="242.8">Pad embrague. Chapa 2 mm</text>
<text x="255.7" y="241.7">1</text>
<text x="266" y="241.7">1</text>
<text x="273.4" y="241.7">P-BTC-V005-PTCBF001</text>
<text x="317.4" y="241.8">Pad freno. Chapa 2 mm</text>
<text x="69.9" y="247.9">2</text>
<text x="82.3" y="247.8">1</text>
<text x="88.5" y="247.9">P-MTC-V005-PUBP002</text>
<text x="143.5" y="248">Chapa unión brazo con pedal, espesor 3 mm</text>
<text x="255.7" y="246.9">2</text>
<text x="266" y="246.8">1</text>
<text x="273.4" y="246.9">P-MTC-V005-PUBP002</text>
<text x="317.4" y="247">Chapa unión brazo con pedal, espesor 3 mm</text>
<text x="536.5" y="256.7">1</text>
<text x="33.4" y="265.2">B</text>
<text x="558.6" y="265.2">B</text>
<text x="108.4" y="283.1">105.00</text>
<text x="470.7" y="283.1">PARTS LIST</text>
<text x="111.4" y="290.9">M3x0.5 - 6H ↧ 6.00</text>
<text x="408" y="288.2">ITEM</text>
<text x="411" y="293.4">1</text>
<text x="419.3" y="288.3">QTY</text>
<text x="421.6" y="293.4">1</text>
<text x="429.1" y="293.4">P-BTC-V005-PTCBA001</text>
<text x="443.6" y="288.2">PART NUMBER</text>
<text x="482.7" y="293.4">Pad acelerador. Chapa 2 mm</text>
<text x="506.3" y="288.3">DESCRIPTION</text>
<text x="411" y="298.5">2</text>
<text x="421.6" y="298.5">1</text>
<text x="429.1" y="298.5">P-MTC-V005-PUBP002</text>
<text x="482.7" y="298.7">Chapa unión brazo con pedal, espesor 3 mm</text>
<text x="126.7" y="307.1">14.00</text>
<text x="59.4" y="326.2" transform="rotate(-90 59.4 326.2)">28.00</text>
<text x="64.9" y="326.2" transform="rotate(-90 64.9 326.2)">21.56</text>
<text x="99.1" y="326.2" transform="rotate(-90 99.1 326.2)">41.56</text>
<text x="149.7" y="327">18.00</text>
<text x="182.7" y="330.8" transform="rotate(-90 182.7 330.8)">57.50</text>
<text x="190.9" y="330.7" transform="rotate(-90 190.9 330.7)">64.56</text>
<text x="149.7" y="347.1">28.00</text>
<text x="359.6" y="345.8">Pintar los tres conjuntos en Negro Satinado Liso</text>
<text x="79.4" y="351.6" transform="rotate(-90 79.4 351.6)">22.78</text>
<text x="101.8" y="348.7">M3x0.5 - 6H ↧ 6.00</text>
<text x="361.3" y="353">DRAWN</text>
<text x="163.3" y="356.1">M3x0.5 - 6H ↧ 6.00</text>
<text x="361.3" y="362.5">CHECKED</text>
<text x="431.1" y="368.7">TITLE</text>
<text x="33.4" y="373.2">A</text>
<text x="361.3" y="372.1">QA</text>
<text x="558.6" y="373.2">A</text>
<text x="361.3" y="381.6">MFG</text>
<text x="179.6" y="389.5">PARTS LIST</text>
<text x="112.7" y="394.6">ITEM</text>
<text x="127.2" y="394.6">QTY</text>
<text x="150" y="394.6">PART NUMBER</text>
<text x="214.9" y="394.6">DESCRIPTION</text>
<text x="361.3" y="391.2">APPROVED</text>
<text x="115.8" y="399.7">1</text>
<text x="129.5" y="399.8">3</text>
<text x="138.9" y="399.8">P-MTC-V005-PUBP002</text>
<text x="185.7" y="399.9">Chapa unión brazo con pedal, espesor 3 mm</text>
<text x="433.2" y="397.5">SIZE</text>
<text x="469.2" y="397.5">DWG NO</text>
<text x="547.9" y="397.4">REV</text>
<text x="431.1" y="410.2">SCALE</text>
<text x="507.3" y="412.4">SHEET 4 OF 10</text>
<text x="86.6" y="416.7">4</text>
<text x="226.3" y="416.7">3</text>
<text x="365.9" y="416.7">2</text>
<text x="505.6" y="416.7">1</text>
</g>
</svg>
